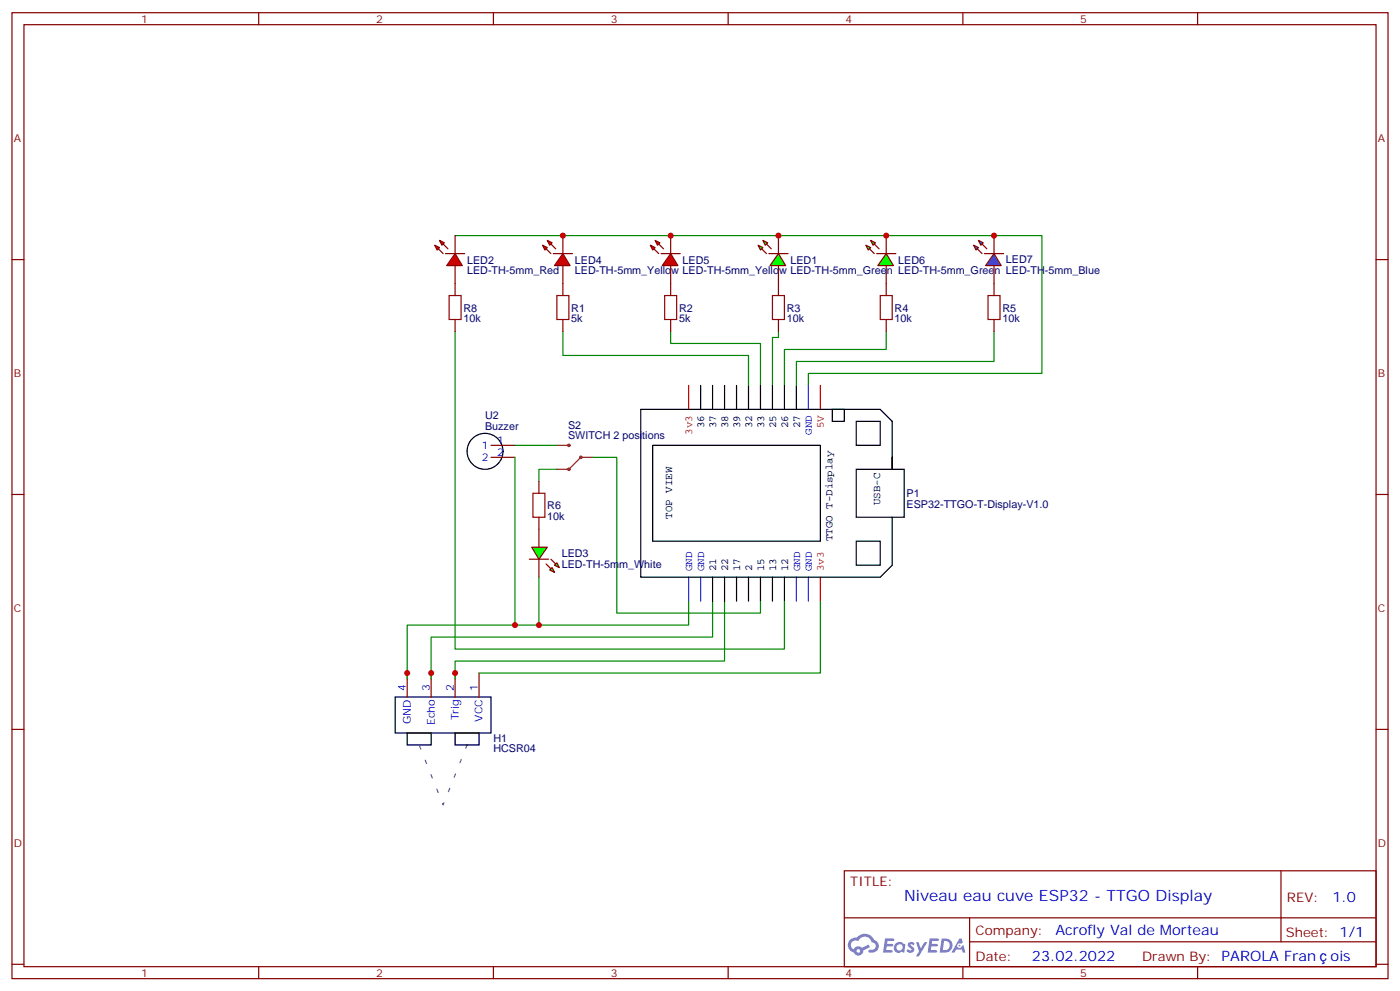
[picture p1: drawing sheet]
<svg xmlns="http://www.w3.org/2000/svg" width="412mm" height="292mm" viewBox="0 0 412 292" stroke-linecap="round" stroke-linejoin="round" font-family="sans-serif">
<g fill="none" stroke="#870000" stroke-width=".35">
<path d="M3.5 3.7h405.4v284.4h-405.4zM7.1 7.3h398.2v277.3h-398.2zM76.2 3.7v3.6M145.3 3.7v3.6M214.5 3.7v3.6M283.6 3.7v3.6M352.8 3.7v3.6M3.5 76.4h3.6M405.3 76.4h3.6M3.5 145.6h3.6M405.3 145.6h3.6M3.5 214.7h3.6"/>
<path d="M405.3 214.7h3.6M248.7 256.3h156.6v28.3h-156.6zM377.3 256.4v20.8M248.7 270.2h156.5M285.6 277.2h119.6M285.6 270.2v14.1M3.5 283.8h3.6M76.2 284.6v3.5M145.3 284.6v3.5M214.5 284.6v3.5M283.6 284.6v3.5M352.8 284.6v3.5"/>
<path d="M405.3 283.8h3.6"/>
</g>
<g fill="#5487ff">
<path d="M267.7 277.5a1.22 1.22 0 0 1 1.7 .3l-.4 .5a.47 .47 0 0 0-.3-.4 .47 .47 0 0 0-.5 .2l.1 .3a1.14 1.14 0 0 1 .8 1.7 1.14 1.14 0 0 1-1.9 0l-.2-.2 .5-.5 .7 .4a.29 .29 0 0 0 .3-.3 .29 .29 0 0 0-.2-.3 1.04 1.04 0 0 1-.6-1.7z"/>
<path d="M260.7 276.3h2.4l.3 .1-.2 .5-1.8 .1-.1 .9h1.5l.3 .3-.3 .4h-1.6l-.2 1.1h1.7l.2 .3-.2 .4h-2.6z"/>
<path d="M273.8 276.3h2.4l.3 .1-.1 .5-1.8 .1-.2 .9h1.6l.3 .3-.4 .4h-1.6l-.1 1.1h1.7l.2 .3-.2 .4h-2.6z"/>
<path d="M282.6 276.3h.7l.3 1.2-.6 .3a.69 .69 0 0 0-1 .3 .69 .69 0 0 0 .4 1 .69 .69 0 0 0 .9-.6l.5-.3 .6 2.2h-.8l-.2-.9h-1.8l-.5 .9h-.8z"/>
<path d="M269.8 277.3h.8l.6 1.9 1.1-1.9h.9l-2.6 4.2h-.8l.9-1.5z"/>
<path d="M277.4 276.3l-.6 4.1h1.3a2.11 2.11 0 0 0 2.5-2.1 2.11 2.11 0 0 0-2.5-2zM278.1 277a1.39 1.39 0 0 1 1.7 1.4 1.39 1.39 0 0 1-1.8 1.3h-.3z"/>
<path d="M263.7 277.9a1.54 1.54 0 0 0-.1 2.1 1.54 1.54 0 0 0 2.2 .2l.6 .2 .3-2.3-.2-.2-.4-.1a1.49 1.49 0 0 0-2.4 .1zM264 278.9a.94 .94 0 0 1 1.8 0 .94 .94 0 0 1-1.8 0z"/>
<path d="M250.4 276.6a2.18 2.18 0 0 0 1.1 3.8 1.44 1.44 0 0 0 1.6 .9 1.44 1.44 0 0 0 1.2-1.5l2-1-.5-.7-1.9 .9a1.47 1.47 0 0 0-2.4 .5 1.39 1.39 0 0 1-.7-2 1.39 1.39 0 0 1 2-.5 2.12 2.12 0 0 1 2.2-1.3 2.12 2.12 0 0 1 1.9 1.7 1.14 1.14 0 0 1 1.1 1.4 1.14 1.14 0 0 1-1.7 .8 .43 .43 0 0 0-.5 .3 .43 .43 0 0 0 .4 .5 1.98 1.98 0 0 0 2.5-1.2 1.98 1.98 0 0 0-1.2-2.5 3.1 3.1 0 0 0-5.3-.7l-.9 .1zM252.3 279.9a.55 .55 0 0 1 1.1 0 .55 .55 0 0 1-1.1 0z"/>
<circle cx="282.6" cy="278.4" r=".26"/>
</g>
<g fill="none" stroke="#000" stroke-width=".35">
<path d="M206.4 113.5v7M209.9 113.5v7M213.4 113.5v7M217 113.5v7M220.5 113.5v7M224 113.5v7M227.5 113.5v7M231.1 113.5v7M234.6 113.5v7M192.3 131.1h49.4v28.2h-49.4zM245.2 120.5h3.5v3.5h-3.5zM252.2 124h7.1v7.1h-7.1z"/>
<path d="M252.2 138.1h14.1v14.2h-14.1zM262.8 134.6v3.5v-14.1l-3.5-3.5h-70.6v49.4h70.6l3.5-3.5v-14.1M252.2 159.3h7.1v7.1h-7.1zM209.9 169.9v7.1M213.4 169.9v7.1M217 169.9v7.1M220.5 169.9v7.1M224 169.9v7.1M227.5 169.9v7.1M231.1 169.9v7.1M116.4 205.2h28.2v10.6h-28.2zM119.9 215.8h7.1v3.5h-7.1z"/>
<path d="M134.1 215.8h7v3.5h-7z"/>
<circle cx="142.9" cy="132.9" r="5.3"/>
</g>
<path d="M144.6 131.1h7.1M144.6 134.6h7.1M158.7 155.8v5.3M158.7 164.6v5.3M119.9 198.1v7.1M127 198.1v7.1M134.1 198.1v7.1M141.1 198.1v7.1" fill="none" stroke="#870000" stroke-width=".35"/>
<path d="M137.6 219.3l-7.1 17.6-7-17.6" fill="none" stroke="#666" stroke-width=".35" stroke-dasharray="1.1 3.5"/>
<g fill="none" stroke="#008700" stroke-width=".35">
<path d="M134.1 69.4h172.8v40.5h-68.8v3.6M165.8 97.6v7h54.7v8.9M197.6 97.6v3.5h26.4v12.4M229.3 97.6v1.7h-1.8v14.2M261.1 97.6v5.3h-30v10.6M151.7 134.6v49.4h7M151.7 131.1h12.3M164 138.1h-5.3v3.6M174.6 134.6h7.1v45.9h42.3v-3.5M158.7 169.9v14.1h44.1v-7M209.9 177v10.5h-82.9v12.4M213.4 177v17.6h-79.3v5.3"/>
<path d="M151.7 184h-31.8v15.9"/>
</g>
<path d="M202.8 113.5v7M241.7 113.5v7M241.7 169.9v7.1" fill="none" stroke="#f00" stroke-width=".35"/>
<path d="M238.1 113.5v7M202.8 169.9v7.1M206.4 169.9v7.1M234.6 169.9v7.1M238.1 169.9v7.1" fill="none" stroke="#00f" stroke-width=".35"/>
<g fill="none" stroke="#8c2424" stroke-width=".35">
<path d="M164 131.1h3.6M174.6 134.6h-3.5l-3.5 3.5h-3.6"/>
<circle cx="167.6" cy="138.1" r=".35"/>
<circle cx="167.6" cy="131.1" r=".35"/>
<circle cx="171.1" cy="134.6" r=".35"/>
</g>
<g fill="#0f0" stroke="#870000" stroke-width=".35">
<path d="M161.9 167.8l.7-.7 .7 1.4z"/>
<path d="M163.3 166.4l.7-.7 .7 1.4z"/>
</g>
<g fill="#870000" stroke="#870000" stroke-width=".35">
<path d="M160.9 166l1.4 1.4z"/>
<path d="M162.3 164.6l1.4 1.4z"/>
</g>
<path d="M155.9 164.6h5.7z" fill="#f00" stroke="#870000" stroke-width=".35"/>
<path d="M156.6 161.1h4.6l-2.5 3.5z" fill="#0f0" stroke="#870000" stroke-width=".35"/>
<path d="M134.1 97.6v93.5h97v-14.1M292.8 97.6v8.8h-58.2v7.1M241.7 177v21.1h-100.6" fill="none" stroke="#008700" stroke-width=".35"/>
<g fill="#f00" stroke="#870000" stroke-width=".35">
<path d="M134.1 74.6l2.1 3.6h-4.6z"/>
<path d="M131.2 74.6h5.7z"/>
</g>
<g fill="#870000" stroke="#870000" stroke-width=".35">
<path d="M129.1 73.2l1.4 1.4z"/>
<path d="M130.5 71.8l1.4 1.4z"/>
</g>
<g fill="#f00" stroke="#870000" stroke-width=".35">
<path d="M128.1 72.2l1.4 .7-.7 .7z"/>
<path d="M129.5 70.8l1.4 .7-.7 .7z"/>
</g>
<path d="M134.1 69.4v5.2M134.1 78.2v5.3" fill="none" stroke="#870000" stroke-width=".35"/>
<g fill="#f00" stroke="#870000" stroke-width=".35">
<path d="M165.8 74.6l2.1 3.6h-4.6z"/>
<path d="M163 74.6h5.6z"/>
</g>
<g fill="#870000" stroke="#870000" stroke-width=".35">
<path d="M160.9 73.2l1.4 1.4z"/>
<path d="M162.3 71.8l1.4 1.4z"/>
</g>
<g fill="#f00" stroke="#870000" stroke-width=".35">
<path d="M159.8 72.2l1.4 .7-.7 .7z"/>
<path d="M161.2 70.8l1.4 .7-.7 .7z"/>
</g>
<path d="M165.8 69.4v5.2M165.8 78.2v5.3" fill="none" stroke="#870000" stroke-width=".35"/>
<g fill="#f00" stroke="#870000" stroke-width=".35">
<path d="M197.6 74.6l2.1 3.6h-4.6z"/>
<path d="M194.7 74.6h5.7z"/>
</g>
<g fill="#870000" stroke="#870000" stroke-width=".35">
<path d="M192.6 73.2l1.4 1.4z"/>
<path d="M194 71.8l1.4 1.4z"/>
</g>
<g fill="#f00" stroke="#870000" stroke-width=".35">
<path d="M191.6 72.2l1.4 .7-.7 .7z"/>
<path d="M193 70.8l1.4 .7-.7 .7z"/>
</g>
<path d="M197.6 69.4v5.2M197.6 78.2v5.3M261.1 69.4v5.2M261.1 78.2v5.3" fill="none" stroke="#870000" stroke-width=".35"/>
<g fill="#0f0" stroke="#870000" stroke-width=".35">
<path d="M256.5 70.8l1.4 .7-.7 .7z"/>
<path d="M255.1 72.2l1.4 .7-.7 .7z"/>
</g>
<g fill="#870000" stroke="#870000" stroke-width=".35">
<path d="M257.5 71.8l1.4 1.4z"/>
<path d="M256.1 73.2l1.4 1.4z"/>
</g>
<path d="M258.2 74.6h5.7z" fill="#f00" stroke="#870000" stroke-width=".35"/>
<path d="M261.1 74.6l2.1 3.6h-4.6z" fill="#0f0" stroke="#870000" stroke-width=".35"/>
<path d="M132.3 87h3.5v7.1h-3.5zM164 87h3.6v7.1h-3.6zM195.8 87h3.5v7.1h-3.5zM227.5 87h3.6v7.1h-3.6zM259.3 87h3.5v7.1h-3.5zM291 87h3.6v7.1h-3.6z" fill="none" stroke="#a10000" stroke-width=".35"/>
<g fill="none" stroke="#870000" stroke-width=".35">
<path d="M229.3 69.4v5.2M229.3 78.2v8.8M134.1 83.5v3.5M134.1 94.1v3.5M165.8 83.5v3.5M165.8 94.1v3.5M197.6 83.5v3.5M197.6 94.1v3.5M229.3 94.1v3.5M261.1 83.5v3.5M261.1 94.1v3.5M292.8 83.5v3.5"/>
<path d="M292.8 94.1v3.5"/>
</g>
<g fill="#0f0" stroke="#870000" stroke-width=".35">
<path d="M224.7 70.8l1.4 .7-.7 .7z"/>
<path d="M223.3 72.2l1.4 .7-.7 .7z"/>
</g>
<g fill="#870000" stroke="#870000" stroke-width=".35">
<path d="M225.8 71.8l1.4 1.4z"/>
<path d="M224.4 73.2l1.4 1.4z"/>
</g>
<path d="M226.5 74.6h5.6z" fill="#f00" stroke="#870000" stroke-width=".35"/>
<path d="M229.3 74.6l2.1 3.6h-4.6z" fill="#0f0" stroke="#870000" stroke-width=".35"/>
<path d="M292.8 69.4v5.2M292.8 78.2v5.3" fill="none" stroke="#870000" stroke-width=".35"/>
<g fill="#09f" stroke="#870000" stroke-width=".35">
<path d="M288.2 70.8l1.4 .7-.7 .7z"/>
<path d="M286.8 72.2l1.4 .7-.7 .7z"/>
</g>
<g fill="#870000" stroke="#870000" stroke-width=".35">
<path d="M289.3 71.8l1.4 1.4z"/>
<path d="M287.9 73.2l1.4 1.4z"/>
</g>
<path d="M290 74.6h5.6z" fill="#f00" stroke="#870000" stroke-width=".35"/>
<path d="M292.8 74.6l2.1 3.6h-4.6z" fill="#09f" stroke="#870000" stroke-width=".35"/>
<path d="M157 145.2h3.5v7.1h-3.5z" fill="none" stroke="#a10000" stroke-width=".35"/>
<path d="M158.7 141.7v3.5M158.7 152.3v3.5" fill="none" stroke="#870000" stroke-width=".35"/>
<g fill="#c00">
<circle cx="134.1" cy="198.1" r=".88"/>
<circle cx="127" cy="198.1" r=".88"/>
<circle cx="158.8" cy="184" r=".88"/>
<circle cx="119.9" cy="198.1" r=".88"/>
<circle cx="151.7" cy="184" r=".88"/>
<circle cx="165.8" cy="69.4" r=".88"/>
<circle cx="197.6" cy="69.4" r=".88"/>
<circle cx="261.1" cy="69.4" r=".88"/>
<circle cx="229.3" cy="69.4" r=".88"/>
<circle cx="292.8" cy="69.4" r=".88"/>
</g>
<text font-size="4.6" fill="#00f" x="266.3" y="265.1">Niveau eau cuve ESP32 - TTGO Display</text>
<g font-size="4.2" fill="#00f">
<text x="392.5" y="265.6">1.0</text>
<text x="310.9" y="275.2">Acrofly Val de Morteau</text>
<text x="304" y="283">23.02.2022</text>
<text x="392" y="282.8">ois</text>
</g>
<g font-size="3.9" fill="#800">
<text x="250.5" y="260.9">TITLE:</text>
<text x="379.1" y="265.6">REV:</text>
<text x="287.4" y="275.1">Company:</text>
<text x="378.7" y="275.7">Sheet: 1/1</text>
<text x="287.4" y="282.8">Date:</text>
<text x="336.4" y="282.9">Drawn By: PAROLA Fran</text>
</g>
<g font-size="3.2" fill="#800">
<text x="41.6" y="6.7">1</text>
<text x="110.8" y="6.7">2</text>
<text x="179.9" y="6.7">3</text>
<text x="249.1" y="6.7">4</text>
<text x="318.2" y="6.7">5</text>
<text x="4.1" y="41.8">A</text>
<text x="405.9" y="41.8">A</text>
<text x="4.1" y="111">B</text>
<text x="405.9" y="111">B</text>
<text x="4.1" y="180.1">C</text>
<text x="405.9" y="180.1">C</text>
<text x="4.1" y="249.3">D</text>
<text x="405.9" y="249.3">D</text>
<text x="41.6" y="287.5">1</text>
<text x="110.8" y="287.5">2</text>
<text x="179.9" y="287.5">3</text>
<text x="249.1" y="287.5">4</text>
<text x="318.2" y="287.5">5</text>
</g>
<g font-size="3.2" fill="#000080">
<text x="137.6" y="77.6">LED2</text>
<text x="169.3" y="77.6">LED4</text>
<text x="201.1" y="77.6">LED5</text>
<text x="232.8" y="77.6">LED1</text>
<text x="264.6" y="77.6">LED6</text>
<text x="296.3" y="77.6">LED7</text>
<text x="137.6" y="80.7">LED-TH-5mm_Red</text>
<text x="169.3" y="80.7">LED-TH-5mm_Yellow LED-TH-5mm_Yellow LED-TH-5mm_Green LED-TH-5mm_Green LED-TH-5mm_Blue</text>
<text x="136.5" y="94.8">10k</text>
<text x="136.5" y="91.7">R8</text>
<text x="168.3" y="94.8">5k</text>
<text x="168.3" y="91.7">R1</text>
<text x="200" y="94.8">5k</text>
<text x="200" y="91.7">R2</text>
<text x="231.8" y="94.8">10k</text>
<text x="231.8" y="91.7">R3</text>
<text x="263.5" y="94.8">10k</text>
<text x="263.5" y="91.7">R4</text>
<text x="295.3" y="94.8">10k</text>
<text x="295.3" y="91.7">R5</text>
<text x="142.9" y="123.4">U2</text>
<text x="142.9" y="126.5">Buzzer</text>
<text x="167.3" y="129.3">SWITCH 2 positions</text>
<text x="167.3" y="126.2">S2</text>
<text x="161.2" y="149.9">R6</text>
<text x="267.1" y="149.6">ESP32-TTGO-T-Display-V1.0</text>
<text x="267.1" y="146.3">P1</text>
<text x="161.2" y="153">10k</text>
<text x="165.5" y="167.1">LED-TH-5mm_White</text>
<text x="165.5" y="164">LED3</text>
<text x="145.3" y="221.3">HCSR04</text>
<text x="145.3" y="218.3">H1</text>
</g>
<g font-size="3.2" fill="#00f">
<text x="146.4" y="130.7">1</text>
<text x="239.2" y="128" transform="rotate(-90 239.2 128)">GND</text>
<text x="141.9" y="132.2">1</text>
<text x="141.9" y="135.7">2</text>
<text x="146.4" y="134.3">2</text>
<text x="203.9" y="168.1" transform="rotate(-90 203.9 168.1)">GND</text>
<text x="207.4" y="168.1" transform="rotate(-90 207.4 168.1)">GND</text>
<text x="235.7" y="168.1" transform="rotate(-90 235.7 168.1)">GND</text>
<text x="239.2" y="168.1" transform="rotate(-90 239.2 168.1)">GND</text>
<text x="119.6" y="203.4" transform="rotate(-90 119.6 203.4)">4</text>
<text x="126.6" y="203.4" transform="rotate(-90 126.6 203.4)">3</text>
<text x="133.7" y="203.4" transform="rotate(-90 133.7 203.4)">2</text>
<text x="140.8" y="203.4" transform="rotate(-90 140.8 203.4)">1</text>
<text x="121" y="213.2" transform="rotate(-90 121 213.2)">GND</text>
<text x="128.1" y="213.5" transform="rotate(-90 128.1 213.5)">Echo</text>
<text x="135.1" y="212" transform="rotate(-90 135.1 212)">Trig</text>
<text x="142.2" y="212.5" transform="rotate(-90 142.2 212.5)">VCC</text>
</g>
<g font-size="3.2" fill="#f00">
<text x="203.9" y="128" transform="rotate(-90 203.9 128)">3v3</text>
<text x="242.7" y="126.1" transform="rotate(-90 242.7 126.1)">5V</text>
<text x="242.7" y="168.1" transform="rotate(-90 242.7 168.1)">3v3</text>
</g>
<g font-size="3.2">
<text x="207.4" y="126.1" transform="rotate(-90 207.4 126.1)">36</text>
<text x="211" y="126.1" transform="rotate(-90 211 126.1)">37</text>
<text x="214.5" y="126.1" transform="rotate(-90 214.5 126.1)">38</text>
<text x="218" y="126.1" transform="rotate(-90 218 126.1)">39</text>
<text x="221.5" y="126.1" transform="rotate(-90 221.5 126.1)">32</text>
<text x="225.1" y="126.1" transform="rotate(-90 225.1 126.1)">33</text>
<text x="228.6" y="126.1" transform="rotate(-90 228.6 126.1)">25</text>
<text x="232.1" y="126.1" transform="rotate(-90 232.1 126.1)">26</text>
<text x="235.7" y="126.1" transform="rotate(-90 235.7 126.1)">27</text>
<text x="259.3" y="148.7" transform="rotate(-90 259.3 148.7)">USB-C</text>
<text x="198" y="152.6" transform="rotate(-90 198 152.6)">TOP VIEW</text>
<text x="245.2" y="159.3" transform="rotate(-90 245.2 159.3)">TTGO T-Display</text>
<text x="211" y="168.1" transform="rotate(-90 211 168.1)">21</text>
<text x="214.5" y="168.1" transform="rotate(-90 214.5 168.1)">22</text>
<text x="218" y="168.1" transform="rotate(-90 218 168.1)">17</text>
<text x="221.5" y="168.1" transform="rotate(-90 221.5 168.1)">2</text>
<text x="225.1" y="168.1" transform="rotate(-90 225.1 168.1)">15</text>
<text x="228.6" y="168.1" transform="rotate(-90 228.6 168.1)">13</text>
<text x="232.1" y="168.1" transform="rotate(-90 232.1 168.1)">12</text>
</g>
</svg>
